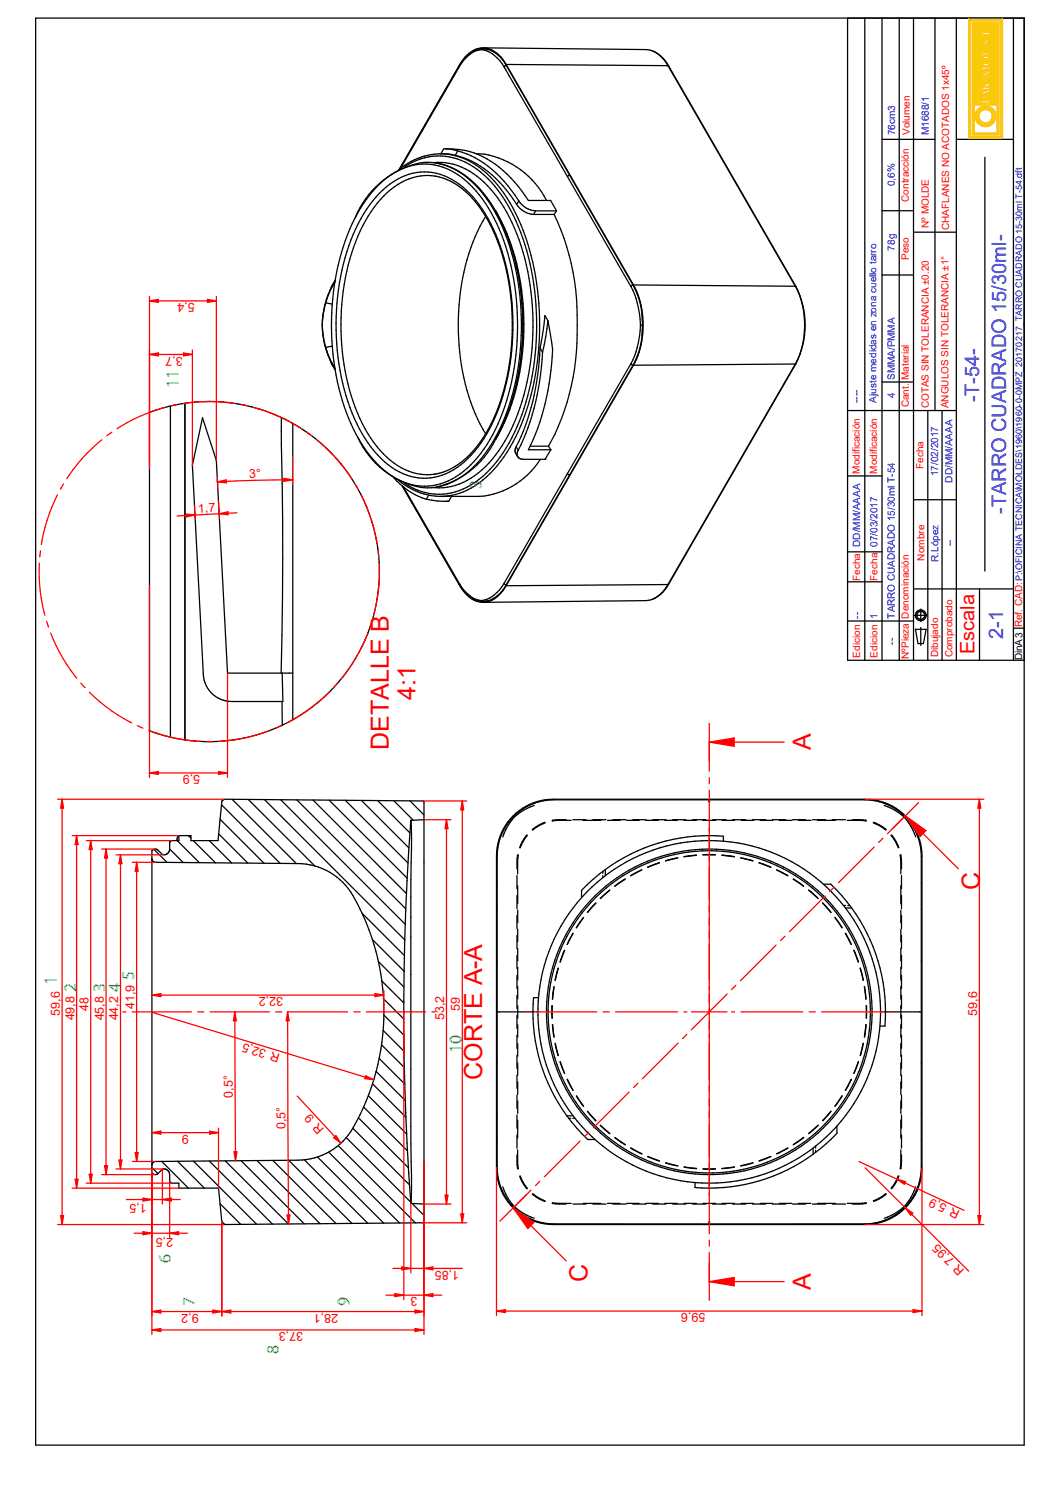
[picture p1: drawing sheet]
<svg xmlns="http://www.w3.org/2000/svg" width="297mm" height="420mm" viewBox="0 0 297 420" stroke-linecap="round" stroke-linejoin="round" font-family="sans-serif">
<!-- layer: Capa 1 -->
<g fill="none" stroke="#000" stroke-width=".35">
<path d="M10 5.1h277v400h-277zM252 5.1v180M256 5.1v180M268 5.1v180M284 5.1v180M247.2 39.1h8.8M268 39.1h16M247.2 59.1h8.8M276 44.1v116M247.2 77.1h8.8M256 65.1h12M247.2 107.1h8.8"/>
<path d="M264 115.1v70M256 140.1h12M237.5 174.1h18.5M256.3 172.5h3.5M256.5 176.4h3M258 170.7v3.5M258 175.9v5M268 165.1h-8v20M274.5 165.1v20M284 176.1h3M237.5 185.1h49.5M257.3 180.4h1.5"/>
<circle cx="258" cy="172.5" r="1.5"/>
<circle cx="258" cy="172.5" r="1.13"/>
</g>
<g fill="#faca0a">
<path d="M271.4 5.3v33.5h9.5v-33.5zM271.9 5.9h8.5v32.4h-8.5z" fill-rule="evenodd"/>
<path d="M272.5 6.4v31.4h7.4v-31.4zM276.8 10.6a.3 .3 0 0 1 .6 0 .3 .3 0 0 1-.6 0zM275.1 9.1h2v-.9h.2v1.6h-2.2zM276.8 7.7a.3 .3 0 0 1 .6 0 .3 .3 0 0 1-.6 0zM273 29.4h6.4v7.9h-6.4zM275.3 27.3a.74 .74 0 0 1 1 0 .74 .74 0 0 1 .1 .9h.9v.7h-2.2zM275.1 25.9l2.2-.7v.7l-.4 .1v.7l.4 .1v.3l-2.2-.7zM275.1 23.3l.7 .6 1.5-.9v.8l-.9 .5 .9 .1v.7h-2.2v-.7h1l-1-.8zM276 22.1h.3v.8h-.3zM275.1 19l2.2-.3v.6l-1.3 .1 1.4 .8v.2l-1.4 .7 1.3 .1v.5l-2.2-.4v-.4l1.5-.7-1.5-.9zM275 17.2a1.3 1.3 0 0 1 2.6 0 1.3 1.3 0 0 1-2.6 0zM275.1 14.8h2v-.9h.2v1.6h-2.2zM275.4 11.3l.4-.2v.3a.4 .4 0 0 0-.5 .3 .4 .4 0 0 0 .4 .5l.2-.3a.8 .8 0 0 1 .8-.8 .8 .8 0 0 1 .8 .8 .8 .8 0 0 1-.9 .8v-.3a.42 .42 0 0 0 .6-.2 .42 .42 0 0 0-.4-.6l-.2 .3a.77 .77 0 0 1-1.2 .7 .77 .77 0 0 1 0-1.3z" fill-rule="evenodd"/>
</g>
<g fill="none" stroke="#faca0a" stroke-width=".35">
<path d="M275.1 11.9h.1M275.1 11.9l.2 .5 .5 .3M275.1 19l2.2-.3v.6l-1.3 .1 1.4 .8v.2l-1.4 .7 1.3 .1v.5l-2.2-.4v-.4l1.5-.7-1.5-.9zM277.2 11.3a.9 .9 0 0 0-1-.1 .9 .9 0 0 0-.4 .9l-.1 .1a.41 .41 0 0 1-.4-.5 .41 .41 0 0 1 .5-.3v-.3l-.4 .2-.3 .6M275.1 23.3l.7 .6 1.5-.9v.8l-.9 .5 .9 .1v.7h-2.2v-.7h1l-1-.8zM275.1 25.9l2.2-.7v.7l-.4 .1v.7l.4 .1v.3l-2.2-.7zM275.3 27.3a.74 .74 0 0 1 1 0 .74 .74 0 0 1 .1 .9h.9v.7h-2.2z"/>
<circle cx="276.2" cy="17" r="1.3"/>
</g>
<circle cx="277.2" cy="11.3" r=".18" fill="#faca0a"/>
<path d="M277.2 11.3l.2 .3a.76 .76 0 0 1-.8 1.1v-.3h.4l.2-.4" fill="none" stroke="#faca0a" stroke-width=".35"/>
<circle cx="277.2" cy="11.9" r=".18" fill="#faca0a"/>
<path d="M276.9 11.6l.3 .3" fill="none" stroke="#faca0a" stroke-width=".35"/>
<circle cx="276.9" cy="11.6" r=".18" fill="#faca0a"/>
<path d="M276.9 11.6l-.7 .9-.4 .2" fill="none" stroke="#faca0a" stroke-width=".35"/>
<path d="M274.1 30.5l1.1-.6 .9-.2v1a1.89 1.89 0 0 0-1.5 2.9 1.89 1.89 0 0 0 3.2 0 1.89 1.89 0 0 0-1.5-2.9v-1a2.91 2.91 0 0 1 2.7 3.7 2.91 2.91 0 0 1-4.3 1.7 2.91 2.91 0 0 1-.6-4.6z" fill-rule="evenodd" fill="#faca0a"/>
<path d="M274.2 30.4l.9-.5 1-.2v1a1.89 1.89 0 0 0-1.5 2.9 1.89 1.89 0 0 0 3.2 0 1.89 1.89 0 0 0-1.5-2.9v-1a2.91 2.91 0 0 1 2.6 3.8 2.91 2.91 0 0 1-4.3 1.5 2.91 2.91 0 0 1-.4-4.6z" fill="none" stroke="#faca0a" stroke-width=".35"/>
<path d="M275.4 27.8h.7l.1 .4h-.8z" fill-rule="evenodd" fill="#faca0a"/>
<path d="M275.4 27.8h.7l.1 .4h-.8z" fill="none" stroke="#faca0a" stroke-width=".35"/>
<path d="M275.7 26.3l.9-.2v.5z" fill="#faca0a"/>
<path d="M275.7 26.3l.9-.2v.5z" fill="none" stroke="#faca0a" stroke-width=".35"/>
<path d="M275.6 16.6a.83 .83 0 0 1 1.2-.2 .83 .83 0 0 1 .1 1.2 .88 .88 0 0 1-1 .2 .88 .88 0 0 1-.4-1z" fill-rule="evenodd" fill="#faca0a"/>
<g fill="none" stroke="#faca0a" stroke-width=".35">
<path d="M271.4 5.3h9.5v33.5h-9.5zM271.9 5.9h8.5v32.4h-8.5zM272.5 6.4h7.4v31.4h-7.4zM275.1 9.1h2v-.9h.2v1.6h-2.2zM275.1 14.8h2v-.9h.2v1.6h-2.2zM275.5 16.7a.92 .92 0 0 1 1.1-.3 .92 .92 0 0 1 .5 1 .9 .9 0 0 1-1.1 .4 .9 .9 0 0 1-.5-1.1zM273 29.4h6.4v7.9h-6.4zM276 22.1h.3v.8h-.3z"/>
<circle cx="277.1" cy="7.7" r=".29"/>
<circle cx="277.1" cy="10.6" r=".29"/>
</g>
<g fill="none" stroke="#000" stroke-width=".35">
<path d="M237.5 5.1v180M242.3 5.1v180M247.2 5.1v180M262 5.1v110M256 39.1h6M237.5 115.1h30.5M260 115.1v50h-4M237.5 133.4h9.7M237.5 154.7h9.7M237.5 163.1h9.7M256.5 176.4l.8 4M259.5 176.4l-.7 4"/>
<path d="M268 165.1h16M43.2 238.1l3.6 3.6M47.5 238l3.8 3.8M47.5 238a1.58 1.58 0 0 1-2 1.5l-1.2-1.2a1.14 1.14 0 0 0-1.7 .2v90.3a1.17 1.17 0 0 0 1.7 .2M49.7 235.6l6.2 6.2M50.1 234.2l-.3 .4-.3 1M50.1 234.2h3.4v1.4h7.6l1.1-10.9 .5-.7 55.7 .5 .3 .2 .1 117.6-.4 .4-55.7 .5-.5-.7-1-9.5h-11.1v-1.4l-2.4-.1-.2-2.3a1.58 1.58 0 0 0-2-1.5l-1.2 1.3M50.1 234.2v1.4h-2.1l-.4 .3-.1 2.1M52.8 234.2l.7 .7M54.2 235.6l6.2 6.2M58.7 235.6l6.2 6.3M61.3 233.7l8.1 8.2"/>
<path d="M61.7 229.6l12.3 12.4M62.1 225.6l16.4 16.4M65 224l18.1 18.1M69.6 224.1l18.6 18.6M74.1 224.1l39.3 39.4M78.6 224.1l35 35M83.2 224.2l30.5 30.6M87.7 224.2l26.2 26.3M92.2 224.3l21.9 21.9M96.8 224.3l17.5 17.6M101.3 224.4l13.3 13.3M105.8 224.4l9.1 9.1"/>
<path d="M110.3 224.4l5.5 5.5M114.9 224.5l3.9 3.9M115.1 229.9v.2M115.1 229.9a730.6 730.6 0 0 0 0 107.4M115.2 229.9v107.4M118.8 229.8l-3.7 .1M143.8 228.7a15.9 15.9 0 0 1 11.2-4.7h87.4a15.9 15.9 0 0 1 16 15.9v87.4a15.9 15.9 0 0 1-16 15.9h-87.4a15.9 15.9 0 0 1-15.9-15.9v-87.4a15.9 15.9 0 0 1 4.7-11.2zM144 228.8a15.9 15.9 0 0 1 11.2-4.6h87.1a16 16 0 0 1 11.2 4.6M144 228.8a15.9 15.9 0 0 0-4.7 11.3v87.1a15.9 15.9 0 0 0 4.7 11.2M144 228.8l.1 .2M144.1 229l-1.9 2.6-1.3 3M145.1 239.6l-.2 3.9"/>
<path d="M145.2 239.7l-.1 5.3M147.7 234l-1.4 2-.7 1.6M147.8 234.2l-1.3 1.9-.7 1.5M149.7 225.8l-2.9 1.3-2.7 1.9M152.7 230.5l-2.4 1.2-1.2 .8M152.8 230.7l-1.6 .6-1.9 1.4M158.6 229.8l-3.9 .1M160.1 229.9l-5.3 .2M160.5 229.8h3.7M163.4 229.9h5M166.1 229.8h3.7M170.2 229.9h3.6"/>
<path d="M171.7 229.8h3.7M175.6 229.9h3.5M177.3 229.8h3.7M180.9 229.9h3.6M182.9 229.8h3.7M186.3 229.9h3.5M188.5 229.8h3.7M191.6 229.9h3.6M193 240l-1.3 .2M193 239.9l-1.3 .2M194.1 229.8h3.7M194.9 239.7l-1.9 .2"/>
<path d="M195.2 239.7h-.3M195.2 239.7l-.3 .1M197 239.6h3.5M197 229.9h3.5M198.8 224.7h.1M198.8 235.6a48.1 48.1 0 0 0-29.9 10.4M198.8 224.2v.5M198.8 234.2v.5M198.8 235.2v.4M198.8 235.6a48 48 0 0 1 45.3 32.2 48 48 0 0 1-15.5 53.4M198.8 224.7h-.2M199.7 229.8h3.7"/>
<path d="M202.3 239.7h.3M202.3 239.7l.3 .1M202.3 229.9h3.6M202.6 239.7l1.9 .2M202.7 235.8v-1.4a49.1 49.1 0 0 0-33.1 9.3M204.5 239.9l1.3 .2M204.5 240l1.3 .2M205.3 229.8h3.7M207.7 229.9h3.5M210.9 229.8h3.7M213 229.9h3.6M216.5 229.8h3.7"/>
<path d="M218.4 229.9h3.5M222.1 229.8h3.7M223.7 229.9h3.6M227.6 229.8h3.8M229.1 229.9h5M233.2 229.8h3.7M237.4 229.9l5.3 .2M238.8 229.8l3.9 .1M244.7 230.6l1.6 .7 1.9 1.4M244.8 230.5l2.4 1.2 1.1 .8M247.8 225.8l2.9 1.3 2.6 1.9M249.7 234.1l1.3 2 .7 1.5"/>
<path d="M249.8 234l1.4 2 .7 1.6M252.2 239.6l.2 5.3M252.4 239.6l.2 3.9M253.3 229l2 2.6 1.3 3M253.5 228.8l-.2 .2M253.5 228.8a15.9 15.9 0 0 1 4.7 10.7v88.3a15.9 15.9 0 0 1-4.7 10.6M42.6 240.7a1.01 1.01 0 0 0 1 1l39.9 .4a18.2 18.2 0 0 1 16.4 10.8 65.1 65.1 0 0 1-2.3 65.2 17.9 17.9 0 0 1-14.1 7.1l-39.9 .4a1.01 1.01 0 0 0-1 .9M101.5 256l11.8 11.8M144.9 245.4v3.7M144.9 251v3.7M144.9 256.6v3.7M145.1 248.3v5"/>
<path d="M145.1 255.1v3.5M166.9 253.1l-2.3 2.6M167 253.1l-2.4 2.7M168.9 244.2v.6M168.9 245.4v.6M168.9 246a48 48 0 0 0-16.1 51.5 48 48 0 0 0 41.9 34M169.6 243.7l-3.4 2.8-3.2 3.1v2M169.6 243.7v1.8M170.9 249.5l-2.7 2.3M170.9 249.5l-2.6 2.4M175.2 246.4l-2.9 2M179.8 243.8l-3.1 1.6"/>
<path d="M179.9 243.9l-3.2 1.6M183.6 242.2l-2.1 .8M183.6 242.3l-2.1 .8M184.8 241.8l-1.2 .4M184.8 241.9l-1.2 .4M189.9 240.4l-3.4 .9M189.9 240.5l-3.4 .8M207.6 240.4l3.4 .9M207.6 240.5l3.4 .8M212.7 241.9l3.3 1.2M212.7 241.8l3.3 1.2M217.6 243.9l3.1 1.6"/>
<path d="M217.7 243.8l3.1 1.6M222.3 246.4l2.9 2M222.3 246.3l2.9 2.1M226.6 249.5l2.6 2.4M226.6 249.5l2.7 2.3M230.5 253.1l2.3 2.7M230.5 253.1l2.4 2.6M230.8 247.8h2l3.1 3.2 2.8 3.5M234 257.2l1.9 2.9M234 257.1l2 2.9M236.4 253.8h.6M236.9 254.5h1.8"/>
<path d="M237.6 253.8h.5M238.7 254.5a49.4 49.4 0 0 1 9.3 33.1h-1.4M252.4 248.3v5M252.4 255.1v3.6M252.6 245.4v3.7M252.6 251v3.7M252.6 256.6v3.7M104.4 263.3l8.8 8.9M106 269.5l7.2 7.2M107 275l6.2 6.1M107.5 279.9l5.7 5.7M144.9 262.2v3.7"/>
<path d="M144.9 267.8v3.7M144.9 273.4v3.7M144.9 279v3.7M145.1 260.4v3.6M145.1 265.8v3.5M145.1 271.1v3.6M145.1 276.5v3.5M150.9 279.6h-1.4a49.5 49.5 0 0 0 9.3 33.1M155.3 276.6l-.5 3.5zM156.4 271.4l-.8 3.4M156.5 271.4l-.9 3.4M158.2 266.4l-1.3 3.3"/>
<path d="M158.2 266.4l-1.2 3.3M160.4 261.8l-1.5 2.9M160.4 261.9l-1.4 2.8M160.5 261.6l-.1 .2M160.6 261.6l-.2 .3M161.5 260l2-2.9-2 3M236.9 261.6l.1 .3M236.9 261.6l.2 .2M237 261.9l1.5 2.8M237.1 261.8l1.5 2.9M239.2 266.4l1.3 3.3M239.3 266.3l1.3 3.3"/>
<path d="M241 271.4l.4 1.2M241.1 271.3l.3 1.3M241.4 272.6l.5 2.2M242.2 276.6l.4 3.4M242.3 276.6l.4 3.4M252.4 260.5v3.5M252.4 265.8v3.6M252.4 271.2v3.5M252.4 276.5v3.5M252.6 262.2v3.7M252.6 267.8v3.7M252.6 273.4v3.7"/>
<path d="M252.6 279v3.7M106.3 296.7l7.1 7.2M106.9 292.9l6.4 6.3M107.4 288.8l5.8 5.9M107.6 284.5l5.6 5.6M139.3 283.6h10.5M144.9 284.6v3.7M144.9 290.2v3.7M144.9 295.8v3.7M145.1 281.8v3.6M145.1 287.2v3.5M145.1 292.5v3.6"/>
<path d="M145.1 297.9v3.5M150.3 283.6h.4M154.7 281.9v3.5M154.7 281.9v2.2M154.8 287.2l.4 3.5M154.9 287.2l.4 3.5M155.6 292.4l.2 1.3M155.6 292.4l.8 3.5M156.4 295.6l.1 .3M156.9 297.6l1.3 3.3M157 297.6l1.2 3.3M240.5 297.6l-1.2 3.3"/>
<path d="M240.6 297.6l-1.3 3.3M241.1 295.9l.8-3.5-.9 3.5M242.6 287.2l-.4 3.5M242.7 287.2l-.4 3.5M242.7 281.8l.1 2.3M242.8 284.1l-.1 1.3M242.8 281.8v.4M242.8 284.1v1.3M246.8 283.6h.4M247.7 283.6h10.5M252.4 281.9v3.5M252.4 287.2v3.6"/>
<path d="M252.4 292.6v3.5M252.4 297.9v3.5M252.6 284.6v3.7M252.6 290.1v3.7M252.6 295.7v3.7M97 318.9l18.1 18M98.9 316.2l15.9 15.9M100.5 313.3l14 14M101.9 310.3l12.3 12.3M103.2 307.1l10.8 10.7M104.4 303.8l9.3 9.4M105.4 300.3l8.2 8.2"/>
<path d="M144.9 301.4v3.7M144.9 306.9v3.8M144.9 312.5v3.7M144.9 318.1v3.7M145.1 303.2v3.6M145.1 308.6v3.5M145.1 313.9v5.1M158.8 312.7l2.8 3.5 3.1 3.2h2M158.8 312.7h1.8M158.9 302.5l1.7 3.1M159 302.5l1 2M159.4 313.4h.5"/>
<path d="M160.5 313.4h.6M161.5 307.2l2 2.9M161.5 307.2l2.1 2.9M164.6 311.5l2.3 2.7M164.7 311.5l2.3 2.6M168.2 315.4l2.7 2.4M168.3 315.4l2.6 2.3M172.3 318.9l2.9 1.9M172.3 318.8l.3 .2M224.9 319l-2.6 1.8M225 319.1l-2.7 1.8M225.2 318.8l-.3 .2"/>
<path d="M225.2 318.9l-.2 .2M229.3 315.4l-2.7 2.3M229.3 315.4l-2.6 2.4M232 312.5l-1.5 1.6M232.9 311.5l-2.3 2.6M234.5 315.6v2.1l-3.2 3-3.4 2.8M235.9 307.1l-1.9 3 2-2.9M238.5 302.5l-1.6 3.1M238.6 302.5l-1.7 3.1M252.4 303.2v3.6M252.4 308.6v3.5M252.4 314v5"/>
<path d="M252.6 301.3v3.7M252.6 306.9v3.7M252.6 312.5v3.7M252.6 318.1v3.7M42.6 327.3l1.7 1.7M45.3 325.5l7.5 7.5M49.8 325.5l7.5 7.5M54.2 325.4l17.7 17.7M58.7 325.4l17.6 17.7M61.6 337.4l5.9 5.8M63.1 325.4l17.7 17.7M67.6 325.3l17.7 17.7"/>
<path d="M72 325.3l17.7 17.7M76.5 325.3l17.6 17.7M80.9 325.2l17.7 17.7M85.3 325.1l17.8 17.8M89 324.3l18.5 18.5M92.1 322.9l19.9 19.9M94.8 321.1l21.6 21.7M115.1 337.1v.2M115.1 337.3l3.7 .2M115.5 337.3l3.3 3.4M140.9 332.6l1.3 3 1.9 2.6M144 338.4a15.9 15.9 0 0 0 10.6 4.6h88.3a15.9 15.9 0 0 0 10.6-4.6"/>
<path d="M144.1 338.2l-.1 .2M144.1 338.2l2.7 1.9 2.9 1.4M144.9 323.7l.2 3.9M145.1 322.3l.1 5.3M145.6 329.7l.7 1.5 1.4 2M145.8 329.6l.7 1.6 1.3 1.9M149.2 334.7l1.9 1.4 1.6 .7M149.3 334.6l1.1 .8 2.4 1.2M154.7 337.3l4 .2M154.8 337.1l5.3 .2M160.5 337.5h3.8M163.4 337.3h5"/>
<path d="M166.1 337.5h3.7M170.2 337.3h3.6M171.7 337.5h3.8M174.1 320.2l1.1 .7M175.6 337.3h3.5M176.7 321.8l3.2 1.7M176.8 321.7l3.1 1.7M177.3 337.5h3.7M180.9 337.3h3.6M182.9 337.5h3.7M184.8 325.4l-3.3-1.2 3.3 1.2M186.3 337.3h3.5"/>
<path d="M186.5 326l3.4 .8M186.5 325.9l3.4 .9M188.5 337.5h3.7M191.6 337.3h3.6M191.7 327.1l3.5 .5M191.7 327.1l3.5 .4M194.1 337.5h3.7M194.7 331.5l4.1 .1M197 337.3h3.5M197 327.7h3.5M197 327.6h3.5M198.8 331.6v.5"/>
<path d="M198.8 332.6v.4M199.7 337.5h3.7M202.3 337.3h3.6M205.3 337.5h3.7M205.8 327.1l-3.5 .4M205.8 327.1l-3.5 .5M207.7 337.3h3.5M210.9 337.5h3.7M211 325.9l-3.4 .9M211 326l-3.4 .8M213 337.3h3.6M213 325.3l-.3 .1"/>
<path d="M216 324.1l-3.3 1.3M216 324.2l-1.2 .5M216.5 337.5h3.7M218.4 337.3h3.5M220.8 321.7l-3.2 1.7M220.8 321.8l-3.1 1.6M222.1 337.5h3.7M223.7 337.3h3.5M227.7 337.5h3.7M227.9 321.8v1.7M227.9 323.5a49.3 49.3 0 0 1-33.1 9.4v-1.4M228.6 321.2v.6"/>
<path d="M228.6 322.4v.6M228.6 321.2a47.8 47.8 0 0 1-29.8 10.4M229.1 337.3h5M233.3 337.5h3.7M242.7 337.1l-5.3 .2M242.8 337.3l-4 .2M248.2 334.6l-1.1 .8-2.4 1.2M248.3 334.7l-1.9 1.4-1.6 .7M251.7 329.6l-.7 1.6-1.3 1.9M251.9 329.6l-.7 1.6-1.4 2M252.4 322.3l-.1 5.3M252.6 323.7l-.2 3.9"/>
<path d="M253.3 338.2l.2 .2M253.3 338.2l-2.6 1.9-2.9 1.4M256.6 332.6l-1.3 3-2 2.6M62.1 342.4l.9 .8M198.6 342.5h.3M198.8 342.5v.6"/>
<circle cx="198.8" cy="283.6" r="45.6"/>
<circle cx="198.8" cy="283.6" r="45.2"/>
</g>
<g fill="none" stroke="#f00" stroke-width=".35">
<path d="M28.5 238h15.1M198.8 232.1v.9M198.8 234.7v17.4M198.8 253.9v1.7M198.8 257.4v17.4M198.8 276.5v.9M198.8 278.6v10M34.4 283.6h.9M37 283.6h16.6M55.4 283.6h1.8M58.9 283.6h16.6M77.3 283.6h1.7"/>
<path d="M80.8 283.6h16.6M99.2 283.6h1.7M102.7 283.6h16.6M121 283.6h.9M147.2 283.6h.9M149.9 283.6h17.3M169 283.6h1.8M172.5 283.6h17.4M191.6 283.6h.9M193.7 283.6h10.1M198.8 289.9v.8M198.8 292.5v17.3"/>
<path d="M205 283.6h.8M207.6 283.6h17.4M226.8 283.6h1.7M230.3 283.6h17.3M249.4 283.6h.9M198.8 311.6v1.8M198.8 315.1v17.4M28.5 329.2h15.1M29.3 326.7h.8l-.4 2.5zM198.8 334.3v.8"/>
</g>
<path d="M29.3 326.7h.8l-.4 2.5z" fill="#f00"/>
<path d="M29.7 238l.4 2.5h-.8z" fill="none" stroke="#f00" stroke-width=".35"/>
<path d="M29.7 238l.4 2.5h-.8z" fill="#f00"/>
<path d="M29.7 238v91.2M37 241.7h6.6M37 325.6h6.6M37.9 323.1h.8l-.4 2.5z" fill="none" stroke="#f00" stroke-width=".35"/>
<path d="M37.9 323.1h.8l-.4 2.5z" fill="#f00"/>
<path d="M38.3 241.7l.4 2.5h-.8z" fill="none" stroke="#f00" stroke-width=".35"/>
<path d="M38.3 241.7l.4 2.5h-.8z" fill="#f00"/>
<path d="M32.5 239.6h13.5M38.3 241.7v83.9M32.5 327.6h13.5M33.3 325.2h.9l-.4 2.4z" fill="none" stroke="#f00" stroke-width=".35"/>
<path d="M33.3 325.2h.9l-.4 2.4z" fill="#f00"/>
<path d="M33.8 239.6l.4 2.5h-.9z" fill="none" stroke="#f00" stroke-width=".35"/>
<path d="M33.8 239.6l.4 2.5h-.9z" fill="#f00"/>
<path d="M24.2 235.6h23.9M33.8 239.6v88M24.2 331.6h23.9M25 329.1h.8l-.4 2.5z" fill="none" stroke="#f00" stroke-width=".35"/>
<path d="M25 329.1h.8l-.4 2.5z" fill="#f00"/>
<path d="M25.4 235.6l.4 2.5h-.8z" fill="none" stroke="#f00" stroke-width=".35"/>
<path d="M25.4 235.6l.4 2.5h-.8z" fill="#f00"/>
<path d="M20.2 234.2h29.9M25.4 235.6v96M20.2 333h29.9M21.1 330.5h.8l-.4 2.5z" fill="none" stroke="#f00" stroke-width=".35"/>
<path d="M21.1 330.5h.8l-.4 2.5z" fill="#f00"/>
<path d="M21.5 234.2l.4 2.5h-.8z" fill="none" stroke="#f00" stroke-width=".35"/>
<path d="M21.5 234.2l.4 2.5h-.8z" fill="#f00"/>
<path d="M21.5 234.2v98.8M139.1 327.3v41.4M258.4 327.3v41.4M255.9 367.1l2.5 .4-2.5 .4z" fill="none" stroke="#f00" stroke-width=".35"/>
<path d="M255.9 367.1l2.5 .4-2.5 .4z" fill="#f00"/>
<path d="M139.1 367.5l2.5-.4v.8z" fill="none" stroke="#f00" stroke-width=".35"/>
<path d="M139.1 367.5l2.5-.4v.8z" fill="#f00"/>
<path d="M242.4 224h33.3M242.4 343.2h33.3M274 340.7h.8l-.4 2.5zM139.1 367.5h119.3" fill="none" stroke="#f00" stroke-width=".35"/>
<path d="M274 340.7h.8l-.4 2.5z" fill="#f00"/>
<path d="M274.4 224l.4 2.5h-.8z" fill="none" stroke="#f00" stroke-width=".35"/>
<path d="M274.4 224l.4 2.5h-.8z" fill="#f00"/>
<path d="M274.4 224v119.2M242.4 327.3l29.1 29M253.7 338.6l2.1 1.4-.6 .6z" fill="none" stroke="#f00" stroke-width=".35"/>
<path d="M253.7 338.6l2.1 1.4-.6 .6z" fill="#f00"/>
<path d="M83.3 307.2l12.2 13.2M93.5 318.9l.6-.6 1.4 2.1z" fill="none" stroke="#f00" stroke-width=".35"/>
<path d="M93.5 318.9l.6-.6 1.4 2.1z" fill="#f00"/>
<path d="M42.6 283.7l62.2 19M102.5 301.5l2.3 1.2-2.6-.4z" fill="none" stroke="#f00" stroke-width=".35"/>
<path d="M102.5 301.5l2.3 1.2-2.6-.4z" fill="#f00"/>
<path d="M113.2 283.6v80.7M118.8 325.6v38.7M110.6 362.6l2.6 .4-2.6 .4z" fill="none" stroke="#f00" stroke-width=".35"/>
<path d="M110.6 362.6l2.6 .4-2.6 .4z" fill="#f00"/>
<path d="M118.8 363l2.5-.4v.8z" fill="none" stroke="#f00" stroke-width=".35"/>
<path d="M118.8 363l2.5-.4v.8z" fill="#f00"/>
<path d="M115.1 337.3v19.5M112.6 355.1l2.5 .4-2.5 .4zM118.8 342.3v14.5M108.1 363h15.7" fill="none" stroke="#f00" stroke-width=".35"/>
<path d="M112.6 355.1l2.5 .4-2.5 .4z" fill="#f00"/>
<path d="M118.8 355.5l2.5-.4v.8z" fill="none" stroke="#f00" stroke-width=".35"/>
<path d="M118.8 355.5l2.5-.4v.8z" fill="#f00"/>
<path d="M118.8 229.8h7.6M118.8 337.5h7.6M124.7 335h.8l-.4 2.5zM110.1 355.5h19.4" fill="none" stroke="#f00" stroke-width=".35"/>
<path d="M124.7 335h.8l-.4 2.5z" fill="#f00"/>
<path d="M125.1 229.8l.4 2.5h-.8z" fill="none" stroke="#f00" stroke-width=".35"/>
<path d="M125.1 229.8l.4 2.5h-.8z" fill="#f00"/>
<path d="M118.4 224.5h12.4M125.1 229.8v107.7M118.4 342.7h12.4M129.1 340.2h.8l-.4 2.5z" fill="none" stroke="#f00" stroke-width=".35"/>
<path d="M129.1 340.2h.8l-.4 2.5z" fill="#f00"/>
<path d="M129.5 224.5l.4 2.5h-.8z" fill="none" stroke="#f00" stroke-width=".35"/>
<path d="M129.5 224.5l.4 2.5h-.8z" fill="#f00"/>
<path d="M16.2 224h46.5M129.5 224.5v118.2M16.2 343.2h46.5M17 340.7h.8l-.4 2.5z" fill="none" stroke="#f00" stroke-width=".35"/>
<path d="M17 340.7h.8l-.4 2.5z" fill="#f00"/>
<path d="M17.4 224l.4 2.5h-.8z" fill="none" stroke="#f00" stroke-width=".35"/>
<path d="M17.4 224l.4 2.5h-.8z" fill="#f00"/>
<path d="M17.4 224v119.2M42.6 328.8v18.1M47.5 331v15.9M40.1 345.2l2.5 .5-2.5 .4z" fill="none" stroke="#f00" stroke-width=".35"/>
<path d="M40.1 345.2l2.5 .5-2.5 .4z" fill="#f00"/>
<path d="M47.5 345.7l2.5-.5v.9z" fill="none" stroke="#f00" stroke-width=".35"/>
<path d="M47.5 345.7l2.5-.5v.9z" fill="#f00"/>
<g fill="none" stroke="#f00" stroke-width=".35">
<path d="M58.7 112.5l4 .2 3.3 .4M67.7 113.4l1.7 .4M71.1 114.2a47.9 47.9 0 0 1 13.4 6M85.9 121.1l1.4 1.1M88.7 123.2a46.6 46.6 0 0 1 9.8 10.9M99.5 135.6l.8 1.5M101.2 138.7a47.4 47.4 0 0 1 4.5 13.9M105.9 154.4l.2 1.7M106.3 157.9a46.2 46.2 0 0 1-1.6 14.5M103.1 177.4a47.1 47.1 0 0 1-7.3 12.7M104.2 174.1l-.5 1.7M92.3 194a48.2 48.2 0 0 1-11.9 8.6"/>
<path d="M94.6 191.4l-1.1 1.3M78.8 203.4l-1.6 .7M37.6 345.7h14.9"/>
</g>
<path d="M41.9 115.6a47.7 47.7 0 0 1 64.4 44.6 47.7 47.7 0 0 1-64.4 44.6zM47.8 113.8v92.8M51.8 113v94.4M78.8 117l.4 39.7-.4 32M82 118.7v83M79 196.6l.1 6.7M79.1 188.7l.2 7.9h-14.4a7.9 7.9 0 0 1-7.9-7.5l-3.1-58.7 2.8-13.3 3.9 11.9 3.2 59.7h18.2" fill="none" stroke="#000" stroke-width=".35"/>
<circle cx="77.2" cy="204.1" r=".18" fill="#f00"/>
<g fill="none" stroke="#f00" stroke-width=".35">
<path d="M46.2 114.2a47.9 47.9 0 0 0-13.4 6M49.6 113.4l-1.7 .4M58.7 112.5l-4.1 .2-3.3 .4M16.1 138.7a47.2 47.2 0 0 0-4.5 13.9M17.8 135.6l-.9 1.5M28.5 123.3a46.8 46.8 0 0 0-9.8 10.8M31.3 121.1l-1.4 1.1M11 157.9a46.4 46.4 0 0 0 1.6 14.5M11.3 154.4l-.1 1.7M13.1 174.1l.5 1.7M14.2 177.4a46.5 46.5 0 0 0 7.3 12.7M41.9 164.2v53.7"/>
<path d="M22.6 191.5l1.2 1.3M25 194a47.9 47.9 0 0 0 11.9 8.6M63.8 188.7v29.2M38.5 203.4l1.5 .7M41.7 204.8a47.6 47.6 0 0 0 14.3 3M57.8 207.9h1.7M61.3 216.2l2.5 .5-2.5 .4zM75.6 204.8a48 48 0 0 1-14.3 3"/>
</g>
<path d="M61.3 216.2l2.5 .5-2.5 .4z" fill="#f00"/>
<path d="M41.9 216.7l2.5-.5v.9z" fill="none" stroke="#f00" stroke-width=".35"/>
<path d="M41.9 216.7l2.5-.5v.9z" fill="#f00"/>
<path d="M60.9 133.8l.1 3.2M79.5 134.1l2.5 .4-2.5 .4zM82 128.1v7.7M41.9 216.7h21.9" fill="none" stroke="#f00" stroke-width=".35"/>
<path d="M79.5 134.1l2.5 .4-2.5 .4z" fill="#f00"/>
<path d="M60.9 135.1l2.5-.6 .1 .9z" fill="none" stroke="#f00" stroke-width=".35"/>
<path d="M60.9 135.1l2.5-.6 .1 .9z" fill="#f00"/>
<path d="M82 134.5l-10.5 .1-10.6 .5M54.5 141.6l.2 4M61.2 140.3l.3 5M61.4 144l2.5-.5v.8z" fill="none" stroke="#f00" stroke-width=".35"/>
<path d="M61.4 144l2.5-.5v.8z" fill="#f00"/>
<path d="M52.1 144.1l2.6 .2-2.5 .6z" fill="none" stroke="#f00" stroke-width=".35"/>
<path d="M52.1 144.1l2.6 .2-2.5 .6z" fill="#f00"/>
<path d="M41.9 83.1v46M58.1 83.9l2.5 .4-2.5 .5zM60.6 83.1v45.9M66.4 143.7l-16.7 .9" fill="none" stroke="#f00" stroke-width=".35"/>
<path d="M58.1 83.9l2.5 .4-2.5 .5z" fill="#f00"/>
<path d="M41.9 84.3l2.5-.4v.9z" fill="none" stroke="#f00" stroke-width=".35"/>
<path d="M41.9 84.3l2.5-.4v.9z" fill="#f00"/>
<path d="M41.9 84.3h18.7M105.1 278.5l2.5 .4-2.5 .4zM107.6 277.7v5.9" fill="none" stroke="#f00" stroke-width=".35"/>
<g fill="none" stroke="#000" stroke-width=".35">
<path d="M128.7 18.7l-16.5 28.5M134.9 13.9l.4-.3 1.7 .3M134.9 13.9a8.6 8.6 0 0 1 6.3 4.8M134.9 13.9a8.5 8.5 0 0 0-6.2 4.8M135.4 13.4l45.5 .5a7.7 7.7 0 0 1 6.3 4.5M137 13.9a6.8 6.8 0 0 0-7.6 3.5l-.7 1.3M137 13.9a9.1 9.1 0 0 1 4.8 4.4M141.2 18.7l17.8 30.8M141.8 18.3l-.6 .4M141.8 18.1a7.4 7.4 0 0 0-7.8-4.5 8.6 8.6 0 0 0-5.1 4.5l-17 29.3M141.8 18.1l35.7 61.8M141.8 18.1l45.4 .3"/>
<path d="M141.8 18.3l35.6 61.6M183 14.3l1.5 .9 1.3 1.2 1.6 2.1M187.2 18.4l.2 .1M187.2 18.4l35.7 61.8M187.4 18.5l35.6 61.8M122.4 29.3l-10.4 18.1M106.3 54.2a16.8 16.8 0 0 1 16-5.6 23.1 23.1 0 0 1 13.7 11.3 63.3 63.3 0 0 1 7.6 36.5 55.1 55.1 0 0 1-9.7 29 19.4 19.4 0 0 1-14.4 8.6 18.5 18.5 0 0 1-14.6-7.5 52.8 52.8 0 0 1-10.4-28.2 65.8 65.8 0 0 1 6.6-37l2.5-3.9zM113.4 46.7a17.1 17.1 0 0 1 21.3 1.5 42 42 0 0 1 12.4 20.3 77.6 77.6 0 0 1-2.2 51 33.9 33.9 0 0 1-13.9 17 16.6 16.6 0 0 1-17.6-1M113.8 46.9a25.3 25.3 0 0 0-14.2 14M113.9 46.8a16.9 16.9 0 0 1 17.5 4.7 46.7 46.7 0 0 1 12.2 24.8 72.3 72.3 0 0 1-4.8 44.1 29.6 29.6 0 0 1-13.1 14.4 15.5 15.5 0 0 1-12.4 .4M118 45.6a24.2 24.2 0 0 0-16.1 11.4 62.1 62.1 0 0 0-9 32.7 64.5 64.5 0 0 0 8.6 34.9 27.5 27.5 0 0 0 9.7 9.6M118.1 45.6l2-.1 3.1 .4"/>
<path d="M119.3 43.7a19.2 19.2 0 0 0-7.6 3.9M119.4 43.6a18.6 18.6 0 0 1 18 6 50.6 50.6 0 0 1 12.3 25.8 77.6 77.6 0 0 1-4.5 45.5 33.1 33.1 0 0 1-14.2 16.4l-3.4 1.3-4.1 .5M121.4 45.6a18.5 18.5 0 0 1 15.3 6.5 49.9 49.9 0 0 1 11.6 26 71.6 71.6 0 0 1-6 44.1 29 29 0 0 1-12.5 13l-2.2 .9-2.3 .5-3.9 .1M121.9 49.4a21 21 0 0 1 13.7 10.4 61 61 0 0 1 7.8 35.8 55.3 55.3 0 0 1-8.9 28.4 20 20 0 0 1-12.8 8.9M122 49.4a16.5 16.5 0 0 0-14.4 5.5 44.8 44.8 0 0 0-10.8 23 67 67 0 0 0 4.8 40.9 26.1 26.1 0 0 0 13 13.3l3.2 .8 2 .2 2-.2M122.2 45.7l1 .2M123.2 45.9a23.8 23.8 0 0 1 14.3 11 53.7 53.7 0 0 1 7.6 19.4M123.2 45.9a24.1 24.1 0 0 1 14.2 11.3 65.3 65.3 0 0 1 8.7 36.9 63 63 0 0 1-8.7 30.9 24.2 24.2 0 0 1-14.2 11.4l-2.3 .3h-2.8M125.2 41.7a23.4 23.4 0 0 1 18 8.2l2 2.3 2.9 4h6.2l1.7 2.9M127.6 43.6a26.9 26.9 0 0 1 15.3 10.9l1.9 2.8M128.3 42.3l-2-.5-2-.1-.8 1.4 2.2 .1 1.9 .4M128.3 42.3a29.1 29.1 0 0 1 16 12.4l1.1 1.6"/>
<path d="M128.3 42.3l-.7 1.3M133.5 43.1a23.3 23.3 0 0 1 18.9 11.8l.7 1.2M144.8 57.3a6.2 6.2 0 0 0 4.7 2.8M145.4 56.3l-.6 1M145.4 56.3a6.1 6.1 0 0 0 4.7 2.8M150.1 59.1h5.9M150.1 59.1l-.6 1M156 59.1l-.7 1M159 49.5l17.8 30.8M159.6 49.1l-.6 .4M93.9 79.1l-.7 1.2M93.9 78.7l-.7 1.6"/>
<path d="M93.9 78.6l-1.2 2.1M136.1 60.7a61.3 61.3 0 0 0-7.4 36.1 56.1 56.1 0 0 0 7.4 24.8M139.7 60.5l-.8-1.4a65.4 65.4 0 0 1 7.7 37.6 61.1 61.1 0 0 1-7.2 25.6M140.4 62l1.4 3.1M141.9 65.3l.7 1.9M142.9 68.2l2 7.1M144.9 75.6a73.7 73.7 0 0 1-3.8 43.1M145.3 77.4a72.2 72.2 0 0 1-4.9 42.9l-1.1 2M149.5 60.1h5.8M155.3 60.1a69.4 69.4 0 0 1 6.4 33.8 65.6 65.6 0 0 1-8 31.2M177.4 79.9l1.5 3.4 .7 2.4 .3 2.5M177.4 79.9l-.6 .4"/>
<path d="M177.5 79.9l45.4 .3M177.5 79.9a24.9 24.9 0 0 1 0 22.5M90.3 91.1l.4 3.8 .6 2.5M90.3 91.2a23.5 23.5 0 0 0 2.9 11M91.3 97.4l.8 2.3 1.1 2.3M91.3 84.9l-.6 2.4-.4 3.8M91.3 84.9l1.8 .3M93.1 97l-1.8 .4M93.2 80a23.8 23.8 0 0 0-2.9 11.1M93.2 80.3l-1.1 2.2-.8 2.4M151.3 97.5a66.7 66.7 0 0 1-6.7 27.7M151.3 97.5l.7 1.3"/>
<path d="M152 98.8a68.7 68.7 0 0 1-6.8 27.4M153.5 89.9l-.8-1.5-1.4 9.1M153.5 89.9l-1.5 8.9M153.5 89.9l.4 2a25.6 25.6 0 0 1 .5 11.9 66.3 66.3 0 0 1-6.3 22.3h6.3M176.8 80.3a25.3 25.3 0 0 1 2.7 10.8M179.5 91.1h.5l-.1 2.9M179.5 91.1a25.1 25.1 0 0 1-2.7 10.9M179.9 88.2l.2 3.5-.2 2.3M179.9 88.2l.2 2.3M179.9 94l-.3 2.5-.7 2.4-1.5 3.5M222.9 80.2l.1 .1M222.9 80.2a24.1 24.1 0 0 1 0 21.8"/>
<path d="M223 80.3a24 24 0 0 1 0 21.6M92.7 101.5l.5 .9M93.2 102l.7 1.2M93.2 102l.7 1.6-.4-.7M140.6 119.8l-.4 .8M176.8 102l-17.8 30.8M176.8 102l.6 .4M177.4 102.4l-17.8 30.7M177.5 102.4l-35.7 61.8M222.9 102l-35.7 61.8M222.9 102l-45.4 .4M223 101.9l-35.6 61.9"/>
<path d="M223 101.9l-.1 .1M100.3 122.7a24.9 24.9 0 0 0 10.8 11.5M110.3 133.9a20.2 20.2 0 0 0 9.2 6M111.1 134.2l1.4 .7M111.2 134.2l4 1.7 2.8 .7M111.7 134.7l.2 .1a20.2 20.2 0 0 0 7.4 3.8M112.7 136.1l16 27.7M112.7 136.2l16.2 28a7.5 7.5 0 0 0 7.1 4.6 8.3 8.3 0 0 0 5.8-4.6M113 136.4l15.7 27.1M119.4 138.6l4.1 .5M120.1 138.8l-.6 1.1M123.5 139.1h3.1l-.9 1.4-3.1-.1-3.1-.5"/>
<path d="M138.9 123.2a24.7 24.7 0 0 1-16.7 13.4M139.3 122.3l-.4 .9M139.4 122.3l-.5 .9M139.6 121.7l-.7 1.5M144.6 125.2l.6 1M144.6 125.2a1.95 1.95 0 0 0-.1 1.8l.6 1M145.2 126.2a1.72 1.72 0 0 0-.1 1.8M148.5 125.1h5.2M151.4 128.8a22.2 22.2 0 0 1-17.4 10.3h-7.5M153.7 125.1l.7 1M154.4 126.1l-1.7 2.6h-6.2l-.9-.2-.5-.5M159 132.8l-17.8 30.7"/>
<path d="M159 132.8l.6 .3M159.6 133.1l-17.8 30.8M128.7 163.8a7.9 7.9 0 0 0 6.6 4.8M128.7 163.5a8.6 8.6 0 0 0 6.2 4.8M128.7 163.5v.3M134.9 168.3l.4 .3M136.5 168.5l-1.2 .1M141.2 163.5l.6 .4M141.2 163.5a9.3 9.3 0 0 1-6.3 4.8M141.8 163.9a8.8 8.8 0 0 1-5.3 4.6M183.8 167.5l-.7 .4M187.2 163.8l-1.1 1.6-1.8 1.8"/>
<path d="M187.2 163.8l-45.4 .4M187.4 163.8h-.2M187.4 163.8a8.2 8.2 0 0 1-6.5 4.5l-45.5 .5"/>
</g>
<g fill="#000">
<circle cx="152.7" cy="128.7" r=".18"/>
<circle cx="128.7" cy="163.8" r=".18"/>
</g>
<path d="M105.1 278.5l2.5 .4-2.5 .4z" fill="#f00"/>
<path d="M42.6 278.9l2.5-.4v.8z" fill="none" stroke="#f00" stroke-width=".35"/>
<path d="M42.6 278.9l2.5-.4v.8z" fill="#f00"/>
<path d="M42.6 278.9h65M65.8 283.6l.4 2.5h-.8z" fill="none" stroke="#f00" stroke-width=".35"/>
<path d="M65.8 283.6l.4 2.5h-.8z" fill="#f00"/>
<path d="M65.6 322.8h.8l-.4 2.5z" fill="none" stroke="#f00" stroke-width=".35"/>
<path d="M65.6 322.8h.8l-.4 2.5z" fill="#f00"/>
<path d="M65.8 283.6l.2 41.7M80.6 283.6l.4 2.5h-.8z" fill="none" stroke="#f00" stroke-width=".35"/>
<path d="M80.6 283.6l.4 2.5h-.8z" fill="#f00"/>
<path d="M80.4 340.6h.9l-.4 2.5z" fill="none" stroke="#f00" stroke-width=".35"/>
<path d="M80.4 340.6h.9l-.4 2.5z" fill="#f00"/>
<path d="M80.6 283.6l.3 59.5M58.7 317l2.5 .5-2.5 .4zM61.2 316.2v16.8" fill="none" stroke="#f00" stroke-width=".35"/>
<path d="M58.7 317l2.5 .5-2.5 .4z" fill="#f00"/>
<path d="M42.6 317.5l2.5-.5v.9z" fill="none" stroke="#f00" stroke-width=".35"/>
<path d="M42.6 317.5l2.5-.5v.9z" fill="#f00"/>
<path d="M42.6 317.5h18.6M42.6 328.8v40.1M62.2 342.5v26.4M59.6 367.2l2.6 .4-2.6 .4z" fill="none" stroke="#f00" stroke-width=".35"/>
<path d="M59.6 367.2l2.6 .4-2.6 .4z" fill="#f00"/>
<path d="M42.6 367.6l2.5-.4v.8z" fill="none" stroke="#f00" stroke-width=".35"/>
<path d="M42.6 367.6l2.5-.4v.8z" fill="#f00"/>
<path d="M240.7 325.6l29.5 13.7M251.3 330.5l2.5 .7-.4 .7zM42.6 367.6h19.6" fill="none" stroke="#f00" stroke-width=".35"/>
<path d="M251.3 330.5l2.5 .7-.4 .7z" fill="#f00"/>
<path d="M42.6 328.8v8.7M45.5 327.7v9.8M45.5 336.2l2.5-.4v.8z" fill="none" stroke="#f00" stroke-width=".35"/>
<path d="M45.5 336.2l2.5-.4v.8z" fill="#f00"/>
<path d="M40.1 335.8l2.5 .4-2.5 .4z" fill="none" stroke="#f00" stroke-width=".35"/>
<path d="M40.1 335.8l2.5 .4-2.5 .4z" fill="#f00"/>
<path d="M35.4 336.2h15.1M42.6 328.8v45.2M118.8 342.3v31.7M116.3 372.4l2.5 .4-2.5 .4z" fill="none" stroke="#f00" stroke-width=".35"/>
<path d="M116.3 372.4l2.5 .4-2.5 .4z" fill="#f00"/>
<path d="M42.6 372.8l2.5-.4v.8z" fill="none" stroke="#f00" stroke-width=".35"/>
<path d="M42.6 372.8l2.5-.4v.8z" fill="#f00"/>
<path d="M41.9 98.1v33.3M51.4 98.9l2.5 .4-2.5 .4zM53.9 98.1v32.3M42.6 372.8h76.2" fill="none" stroke="#f00" stroke-width=".35"/>
<path d="M51.4 98.9l2.5 .4-2.5 .4z" fill="#f00"/>
<path d="M41.9 99.3l2.5-.4v.8z" fill="none" stroke="#f00" stroke-width=".35"/>
<path d="M41.9 99.3l2.5-.4v.8z" fill="#f00"/>
<path d="M41.9 99.3h12M62.2 342.5v26.4M118.8 342.3v26.6M62.2 367.6l2.5-.4v.8z" fill="none" stroke="#f00" stroke-width=".35"/>
<path d="M62.2 367.6l2.5-.4v.8z" fill="#f00"/>
<path d="M116.3 367.2l2.5 .4-2.5 .4z" fill="none" stroke="#f00" stroke-width=".35"/>
<path d="M116.3 367.2l2.5 .4-2.5 .4z" fill="#f00"/>
<g fill="none" stroke="#f00" stroke-width=".35">
<path d="M198.8 208v8.2M198.8 218v1.7M198.8 221.5v16.3M198.8 239.6v1.7M198.8 243.1v16.3M198.8 261.2v1.7M198.8 264.7v16.3M198.8 282.8v1.7M198.8 286.3v16.3M198.8 304.4v1.7M198.8 307.9v16.3M198.8 326v1.7"/>
<path d="M198.8 329.5v16.3M198.8 347.6v1.7M198.8 351.1v8.1h21M62.2 367.6h56.6"/>
</g>
<path d="M198.8 359.2l6.9-1.1v2.3z" fill="#f00"/>
<path d="M198.8 208h21M198.8 359.2l6.9-1.1v2.3z" fill="none" stroke="#f00" stroke-width=".35"/>
<path d="M198.8 208l6.9-1.1v2.3z" fill="#f00"/>
<g fill="none" stroke="#f00" stroke-width=".35">
<path d="M198.8 208l6.9-1.1v2.3zM198.8 202.8v5.2M245 237.4l-10.1 10M247.4 234.9l-1.2 1.2M250 232.4l3.7-3.7-5 5M231.2 251.2l-10 10M233.7 248.7l-1.2 1.2M203.8 278.6l-10.1 10M206.2 276.2l-1.2 1.2M217.5 264.9l-10 10M220 262.4l-1.3 1.2M190 292.4l-10 10"/>
<path d="M192.5 289.9l-1.2 1.2M162.5 319.8l-10 10.1M165 317.4l-1.2 1.2M176.3 306.1l-10 10M178.8 303.6l-1.3 1.3M148.8 333.6l-5 5 14.8 14.8M151.3 331.1l-1.2 1.2M198.8 359.2v5.3"/>
</g>
<path d="M143.8 338.6l5.8 4.1-1.7 1.7z" fill="#f00"/>
<path d="M253.7 228.7l14.8 14.8M143.8 338.6l5.8 4.1-1.7 1.7z" fill="none" stroke="#f00" stroke-width=".35"/>
<path d="M253.7 228.7l5.8 4.1-1.7 1.7z" fill="#f00"/>
<path d="M253.7 228.7l5.8 4.1-1.7 1.7zM257.4 224.9l-3.7 3.8M143.8 338.6l-3.7 3.7" fill="none" stroke="#f00" stroke-width=".35"/>
<g font-size="7" fill="#f00">
<text x="116.4" y="196.1" transform="rotate(-90 116.4 196.1)">4:1</text>
<text x="108.9" y="210.1" transform="rotate(-90 108.9 210.1)">DETALLE B</text>
<text x="227.2" y="210.3" transform="rotate(-90 227.2 210.3)">A</text>
<text x="274.6" y="249.5" transform="rotate(-90 274.6 249.5)">C</text>
<text x="135.1" y="302.6" transform="rotate(-90 135.1 302.6)">CORTE A-A</text>
<text x="164.7" y="359.5" transform="rotate(-90 164.7 359.5)">C</text>
<text x="227.2" y="361.6" transform="rotate(-90 227.2 361.6)">A</text>
</g>
<g font-size="5.6" fill="#00f">
<text x="274.4" y="112.8" transform="rotate(-90 274.4 112.8)">-T-54-</text>
<text x="281.9" y="144.1" transform="rotate(-90 281.9 144.1)">-TARRO CUADRADO 15/30ml-</text>
<text x="281.2" y="179.1" transform="rotate(-90 281.2 179.1)">2-1</text>
</g>
<text font-size="5.6" fill="#f00" x="273" y="183.4" transform="rotate(-90 273 183.4)">Escala</text>
<g font-size="4.9" fill="#0bf415">
<text x="50" y="108.8" transform="rotate(-90 50 108.8)">11</text>
<text x="134.9" y="136.9" transform="rotate(-90 134.9 136.9)">3</text>
<text x="37.6" y="274.7" transform="rotate(-90 37.6 274.7)">5</text>
<text x="15.9" y="276.1" transform="rotate(-90 15.9 276.1)">1</text>
<text x="21.3" y="278" transform="rotate(-90 21.3 278)">2</text>
<text x="29.4" y="278" transform="rotate(-90 29.4 278)">3</text>
<text x="33.8" y="278" transform="rotate(-90 33.8 278)">4</text>
<text x="129.3" y="295.1" transform="rotate(-90 129.3 295.1)">10</text>
<text x="47.9" y="354" transform="rotate(-90 47.9 354)">6</text>
<text x="54.6" y="366" transform="rotate(-90 54.6 366)">7</text>
<text x="98" y="366" transform="rotate(-90 98 366)">9</text>
<text x="78.1" y="379.4" transform="rotate(-90 78.1 379.4)">8</text>
</g>
<g font-size="3.5" fill="#f00">
<text x="54.6" y="85" transform="rotate(-180 54.6 85)">5,4</text>
<text x="51.2" y="100" transform="rotate(-180 51.2 100)">3,7</text>
<text x="69.8" y="134.1" transform="rotate(-1 69.8 134.1)">3°</text>
<text x="55.6" y="143.7" transform="rotate(-3 55.6 143.7)">1,7</text>
<text x="56.1" y="217.3" transform="rotate(-180 56.1 217.3)">5,9</text>
<text x="79.4" y="279.6" transform="rotate(-180 79.4 279.6)">32,2</text>
<text x="16.8" y="284.7" transform="rotate(-90 16.8 284.7)">59,6</text>
<text x="20.8" y="286" transform="rotate(-90 20.8 286)">49,8</text>
<text x="24.8" y="283.3" transform="rotate(-90 24.8 283.3)">48</text>
<text x="29.1" y="286" transform="rotate(-90 29.1 286)">45,8</text>
<text x="33.1" y="286" transform="rotate(-90 33.1 286)">44,2</text>
<text x="37.7" y="282.8" transform="rotate(-90 37.7 282.8)">41,9</text>
<text x="124.5" y="286" transform="rotate(-90 124.5 286)">53,2</text>
<text x="128.9" y="283.3" transform="rotate(-90 128.9 283.3)">59</text>
<text x="273.8" y="284.7" transform="rotate(-90 273.8 284.7)">59,6</text>
<text x="78.6" y="295.4" transform="rotate(-163 78.6 295.4)">R 32,5</text>
<text x="65.2" y="307.7" transform="rotate(-90 65.2 307.7)">0,5°</text>
<text x="80" y="316.5" transform="rotate(-90 80 316.5)">0,5°</text>
<text x="91" y="316.4" transform="rotate(-133 91 316.4)">R 9</text>
<text x="52.9" y="318.1" transform="rotate(-180 52.9 318.1)">9</text>
<text x="41.2" y="337.6" transform="rotate(-180 41.2 337.6)">1,5</text>
<text x="269.1" y="339.5" transform="rotate(-155 269.1 339.5)">R 5,9</text>
<text x="48.6" y="347" transform="rotate(-180 48.6 347)">2,5</text>
<text x="128.7" y="356.1" transform="rotate(-180 128.7 356.1)">1,85</text>
<text x="270.4" y="356.1" transform="rotate(-135 270.4 356.1)">R 7,95</text>
<text x="116.9" y="363.7" transform="rotate(-180 116.9 363.7)">3</text>
<text x="55.7" y="368.3" transform="rotate(-180 55.7 368.3)">9,2</text>
<text x="94.8" y="368.3" transform="rotate(-180 94.8 368.3)">28,1</text>
<text x="197.7" y="368.1" transform="rotate(-180 197.7 368.1)">59,6</text>
<text x="85" y="373.4" transform="rotate(-180 85 373.4)">37,3</text>
</g>
<g font-size="2.8" fill="#00f">
<text x="250.8" y="37.9" transform="rotate(-90 250.8 37.9)">76cm3</text>
<text x="260.2" y="37.9" transform="rotate(-90 260.2 37.9)">M1688/1</text>
<text x="250.7" y="52.2" transform="rotate(-90 250.7 52.2)">0,6%</text>
<text x="250.7" y="70.2" transform="rotate(-90 250.7 70.2)">78g</text>
<text x="250.7" y="106.5" transform="rotate(-90 250.7 106.5)">SMMA/PMMA</text>
<text x="240.8" y="112.9" transform="rotate(-90 240.8 112.9)">----</text>
<text x="245.7" y="112.9" transform="rotate(-90 245.7 112.9)">Ajuste medidas en zona cuello tarro</text>
<text x="250.7" y="111.6" transform="rotate(-90 250.7 111.6)">4</text>
<text x="262.9" y="133.5" transform="rotate(-90 262.9 133.5)">17/02/2017</text>
<text x="266.9" y="135.2" transform="rotate(-90 266.9 135.2)">DD/MM/AAAA</text>
<text x="241.1" y="153.3" transform="rotate(-90 241.1 153.3)">DD/MM/AAAA</text>
<text x="245.9" y="153.3" transform="rotate(-90 245.9 153.3)">07/03/2017</text>
<text x="267" y="153.2" transform="rotate(-90 267 153.2)">--</text>
<text x="263" y="157.5" transform="rotate(-90 263 157.5)">R.López</text>
<text x="241.1" y="173.4" transform="rotate(-90 241.1 173.4)">--</text>
<text x="245.9" y="173.4" transform="rotate(-90 245.9 173.4)">1</text>
<text x="250.7" y="173.4" transform="rotate(-90 250.7 173.4)">TARRO CUADRADO 15/30ml T-54</text>
<text x="250.7" y="180.6" transform="rotate(-90 250.7 180.6)">--</text>
</g>
<g font-size="2.8" fill="#f00">
<text x="254.9" y="37.9" transform="rotate(-90 254.9 37.9)">Volumen</text>
<text x="254.7" y="56.5" transform="rotate(-90 254.7 56.5)">Contracción</text>
<text x="260.3" y="63.9" transform="rotate(-90 260.3 63.9)">Nº MOLDE</text>
<text x="266" y="64.4" transform="rotate(-90 266 64.4)">CHAFLANES NO ACOTADOS 1x45º</text>
<text x="254.7" y="72.8" transform="rotate(-90 254.7 72.8)">Peso</text>
<text x="254.7" y="106.5" transform="rotate(-90 254.7 106.5)">Material</text>
<text x="254.7" y="114.2" transform="rotate(-90 254.7 114.2)">Cant.</text>
<text x="260.2" y="114.4" transform="rotate(-90 260.2 114.4)">COTAS SIN TOLERANCIA ±0.20</text>
<text x="265.8" y="114.4" transform="rotate(-90 265.8 114.4)">ANGULOS SIN TOLERANCIA ±1°</text>
<text x="258.8" y="131.4" transform="rotate(-90 258.8 131.4)">Fecha</text>
<text x="240.9" y="132.7" transform="rotate(-90 240.9 132.7)">Modificación</text>
<text x="245.8" y="132.7" transform="rotate(-90 245.8 132.7)">Modificación</text>
<text x="259" y="157.1" transform="rotate(-90 259 157.1)">Nombre</text>
<text x="241.1" y="162.8" transform="rotate(-90 241.1 162.8)">Fecha</text>
<text x="245.9" y="162.8" transform="rotate(-90 245.9 162.8)">Fecha</text>
<text x="254.7" y="173.4" transform="rotate(-90 254.7 173.4)">Denominación</text>
<text x="286.4" y="175.8" transform="rotate(-90 286.4 175.8)">Ref. CAD:P:\OFICINA TECNICA\MOLDES\1960\1960-0-0MPZ_20170217_TARRO CUADRADO 15-30ml T-54.dft</text>
<text x="241.1" y="184.3" transform="rotate(-90 241.1 184.3)">Edicion</text>
<text x="245.9" y="184.3" transform="rotate(-90 245.9 184.3)">Edicion</text>
<text x="254.7" y="184.7" transform="rotate(-90 254.7 184.7)">NºPieza</text>
<text x="262.9" y="184.2" transform="rotate(-90 262.9 184.2)">Dibujado</text>
<text x="266.9" y="184.2" transform="rotate(-90 266.9 184.2)">Comprobado</text>
</g>
<text font-size="2.8" x="286.4" y="185.1" transform="rotate(-90 286.4 185.1)">DinA3</text>
</svg>
